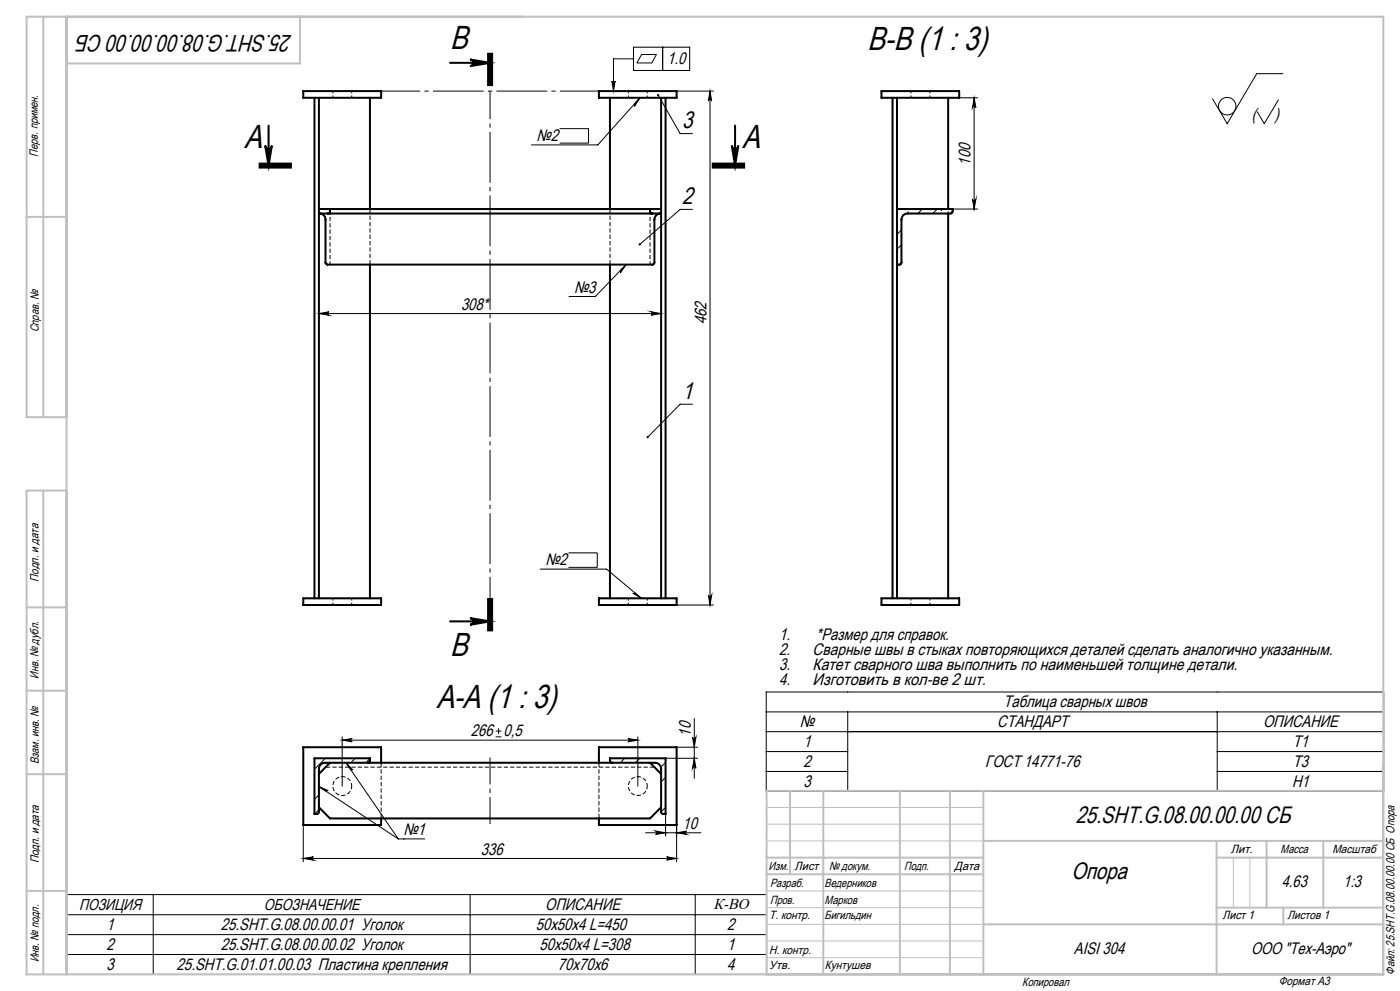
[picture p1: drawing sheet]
<svg xmlns="http://www.w3.org/2000/svg" width="420mm" height="297mm" viewBox="0 0 420 297" stroke-linecap="round" stroke-linejoin="round" font-family="sans-serif">
<path d="M99 79.3v-15.9M195 63.4v15.9M105.5 235.6a2.83 2.83 0 0 1-4.1 2.5 2.83 2.83 0 0 1-.5-4.7 2.83 2.83 0 0 1 4.6 1.6v.6M194.2 235.6a2.83 2.83 0 0 1-4.1 2.5 2.83 2.83 0 0 1-.5-4.7 2.83 2.83 0 0 1 4.5 1.6l.1 .6" fill="none" stroke="#000" stroke-width=".3" stroke-dasharray="1.3 .6" stroke-dashoffset=".3" stroke-linecap="butt"/>
<path d="M111 62.6v16.7M183 79.3v-16.7M97.7 229.9h98.6M114.3 228.6v16.6M179.7 245.2v-16.6" fill="none" stroke="#000" stroke-width=".3" stroke-dasharray="1.3 .6" stroke-dashoffset="-.1" stroke-linecap="butt"/>
<path d="M99.8 27.3v2M105.5 29.3v-2M188.5 27.3v2M194.2 29.3v-2M273.3 27.3v2M279 29.3v-2M99.8 179.3v2M188.5 179.3v2M273.3 179.3v2M105.5 181.3v-2M194.2 181.3v-2M279 181.3v-2" fill="none" stroke="#000" stroke-width=".3" stroke-dasharray="1.3 .6" stroke-dashoffset=".6" stroke-linecap="butt"/>
<g fill="none" stroke="#000" stroke-width=".6">
<path d="M135 18.8h12M80.6 37.6v12M91 27.3h23.3v2h-23.3zM94.3 29.3v150M95.7 29.3v150M111 29.3v33.3M179.7 27.3h23.3v2h-23.3zM183 29.3v33.3M198.3 29.3v150M199.7 29.3v150M220.5 37.6v12M264.4 27.3h23.4v2h-23.4z"/>
<path d="M267.8 29.3v150M269.1 29.3v150M284.4 29.3v33.3M95.7 64h102.6M95.7 62.6h102.6M95.8 64a1.79 1.79 0 0 1 1.8 1.8v12.9l.2 .4 .4 .2h97.6l.5-.5v-13a1.87 1.87 0 0 1 1.9-1.8M99 62.6v1l-.6 .4M111 79.3v100M183 79.3v100M195 62.6l.1 1.1 .5 .3M269.1 62.6h16.7l-.1 1.1-.5 .3h-12.9a1.81 1.81 0 0 0-1.9 1.8v13l-.3 .5h-1M284.4 64v115.3"/>
<path d="M91 179.3h23.3v2h-23.3zM179.7 179.3h23.3v2h-23.3zM264.4 179.3h23.4v2h-23.4zM135 186.2h12M99 228.6l-3.3 3.3M110.4 228.6l.5-.3 .1-1h-16.7v16.6l1.1-.1 .3-.5v-12.9a1.81 1.81 0 0 1 1.8-1.8h99a1.81 1.81 0 0 1 1.8 1.8v13l.3 .4 1.1 .1v-16.6h-16.7l.1 1 .5 .3M114.3 228.6v-4.7h-23.3v23.4h23.3v-2M179.7 228.6v-4.7h23.3v23.4h-23.3v-2M195 228.6l3.3 3.3M95.7 241.9l3.3 3.4h96l3.3-3.4"/>
</g>
<g fill="none" stroke="#000" stroke-width=".3">
<path d="M190 14.1h16.9v7h-16.9zM190 17.6h-6v9.7M192.5 16.3h4.4l-1.4 2.6h-4.4zM198.8 14.1v7M167.9 38.6h8.7v4.3h-8.7M183.6 24.3a.49 .49 0 0 0 .4 .5 .49 .49 0 0 0 .5-.5l-.5 3zM192 29.3l-1.6 2.6-.1-.7zM192 29.3l-12.6 14.1h-19.9M197.4 28.5l6.6 11.5h3.8M203 27.3h11M213 27.3l.5 3a.49 .49 0 0 0-.5-.5 .49 .49 0 0 0-.5 .5zM213 27.3v154"/>
<path d="M287.8 29.3h5.5M292.2 29.3l.6 3a.51 .51 0 0 0-.5-.5 .51 .51 0 0 0-.6 .5zM292.2 29.3v33.3M383.5 29.9l-4.2 7.2-2.1-3.6M384.8 22.1h-7.8l-8.8 15-4.5-7.5M291.7 59.7a.51 .51 0 0 0 .6 .4 .51 .51 0 0 0 .5-.4l-.6 2.9zM187.8 79.3l-1.7 2.5v-.7zM187.8 79.3l-9.2 9.6h-7.9M207.8 62.8h-3.8l-12.1 10.5M270.4 68.9l-1.3 1.3M270.4 73.4l-1.3 1.3M276.7 62.6l-1.4 1.4"/>
<path d="M281.2 62.6l-1.4 1.4M285.8 62.6h7.5M95.7 94l3-.6a.51 .51 0 0 0-.5 .6 .51 .51 0 0 0 .5 .5zM95.7 94h102.6M195.3 93.4l3 .6-3 .5a.51 .51 0 0 0 .5-.5 .51 .51 0 0 0-.5-.6zM207.8 121.1h-3.8l-9.7 9.9M162.1 170.6h19.9l10.4 8.7M170.5 165.7h8.7v4.3h-8.7M189.8 177.8l.7-.1 1.9 1.6zM212.5 178.3a.49 .49 0 0 0 .5 .5 .49 .49 0 0 0 .5-.5l-.5 3zM203 181.3h11M148.7 219.1h1.7"/>
<path d="M149.6 218.3v1.7M208.3 215.3v18M229.9 207.4h185.2v29.8h-185.2zM229.9 213.4h185.2M229.9 219.3h185.2M254.3 213.4v23.8M365.2 213.4v23.8M95.7 235.7l2.8 1.3-.5-.1-.2 .2zM95.7 238.2l-1.4 1.3M95.7 235.7l23.8 15.7M97.6 227.3l-3.3 3.2M102.7 221.8l3-.5a.49 .49 0 0 0-.5 .5 .49 .49 0 0 0 .5 .5z"/>
<path d="M102.7 220.8v14.8M102.7 221.8h88.6M103.8 228.6l2.1 2.2-.7-.1zM103.8 228.6l15.7 22.8M106.6 227.3l-1.3 1.3M111 227.4l-1.3 1.2M148.7 220.8h1.7M187.4 227.3l-1.3 1.3M188.3 221.3l3 .5-3 .5a.49 .49 0 0 0 .5-.5 .49 .49 0 0 0-.5-.5zM191.3 220.8v14.8M191.9 227.3l-1.3 1.3M199.7 228.5l-1.4 1.4"/>
<path d="M199.7 233l-1.4 1.3M199.7 227.3h9.6M203 223.9h6.3M207.8 220.9a.51 .51 0 0 0 .5 .5 .51 .51 0 0 0 .5-.5l-.5 3zM208.3 227.3l.5 3a.51 .51 0 0 0-.5-.5 .51 .51 0 0 0-.5 .5zM229.9 225.2h24.4M229.9 231.2h24.4M365.2 225.2h49.9M365.2 231.2h49.9M91 257.3l3-.5a.49 .49 0 0 0-.5 .5 .49 .49 0 0 0 .5 .5zM91 247.3v11M91 257.3h112"/>
<path d="M95.7 242.7l-1.3 1.2M119.5 251.4h7.9M121 251.4h.1M193.7 249.6h16.6M196.7 249.1l3 .5-3 .5a.51 .51 0 0 0 .4-.5 .51 .51 0 0 0-.4-.5zM199.7 242l-1.4 1.3M199.7 243.9v6.7M200 256.8l3 .5-3 .5a.49 .49 0 0 0 .5-.5 .49 .49 0 0 0-.5-.5zM203 249.6l3-.5a.51 .51 0 0 0-.5 .5 .51 .51 0 0 0 .5 .5zM203 247.3v11M20.1 268.1h209.9v23.9h-209.9zM20.1 274.1h209.9"/>
<path d="M46 268.1v23.9M141 268.1v23.9M208.6 268.1v23.9M20.1 280.1h209.9M20.1 286.1h209.9"/>
<circle cx="368.2" cy="31.8" r="2.63"/>
</g>
<path d="M272.5 64v-1.4M282.5 62.6v1.4M284.5 64v-1.4" fill="none" stroke="#000" stroke-width=".3" stroke-dasharray="1.3 .6" stroke-dashoffset=".7" stroke-linecap="butt"/>
<g fill="none" stroke="#000" stroke-width=".6" stroke-linecap="butt">
<path d="M141 17.8l6 1-6 1a1.01 1.01 0 0 0 1-1 1.01 1.01 0 0 0-1-1zM146.4 15.8v10M147 15.8v10M147.6 15.8v10M77.6 50.2h10zM77.6 49.6h10M77.6 49h10M79.6 43.6a1.01 1.01 0 0 0 1 1 1.01 1.01 0 0 0 1-1l-1 6zM213.5 49.6h10M213.5 49h10M213.5 50.2h10M219.5 43.6a.99 .99 0 0 0 1 1 .99 .99 0 0 0 1-1l-1 6z"/>
<path d="M146.4 179.2v10M147 179.2v10M147.6 179.2v10M141 185.2l6 1-6 1.1a1.01 1.01 0 0 0 1-1.1 1.01 1.01 0 0 0-1-1z"/>
</g>
<path d="M147 227v20" fill="none" stroke="#000" stroke-width=".3" stroke-dasharray="15.2 1.3 1.3 1.3" stroke-dashoffset="7.2" stroke-linecap="butt"/>
<path d="M147 27.3v154" fill="none" stroke="#000" stroke-width=".3" stroke-dasharray="15.2 1.3 1.3 1.3" stroke-dashoffset="6.8" stroke-linecap="butt"/>
<path d="M179.7 27.3h-65.4" fill="none" stroke="#000" stroke-width=".3" stroke-dasharray="15.2 1.3 1.3 1.3" stroke-dashoffset="3.5" stroke-linecap="butt"/>
<path d="M230 242h65M230 247h65M230 252h65M370 257v15M375 257v15M230 277h65M230 272h65M230 267h65M230 287h65M230 282h65" fill="none" stroke="#c0c0c0" stroke-width=".3"/>
<g fill="none" stroke="#c0c0c0" stroke-width=".6">
<path d="M13 5v120M20 5v287M90 5v14h-70M8 65h12M20 125h-12v-120h407v287h-407v-145h12M13 147v145M8 182h12M8 207h12M8 232h12M237 237v25M247 237v55M270 237v55"/>
<path d="M285 237v55M295 237v55M415 237h-185v55M230 257h65M295 252h120M365 252v40M365 257h50M380 252v20M397 252v20M8 267h12M230 262h65M295 277h120"/>
<path d="M365 272h50M385 272v5"/>
</g>
<g fill="#000">
<path d="M141 17.8l6 1-6 1a1.01 1.01 0 0 0 1-1 1.01 1.01 0 0 0-1-1zM141 185.2l6 1-6 1.1a1.01 1.01 0 0 0 1-1.1 1.01 1.01 0 0 0-1-1z"/>
<path d="M183.6 24.3a.49 .49 0 0 0 .4 .5 .49 .49 0 0 0 .5-.5l-.5 3zM192 29.3l-1.6 2.6-.1-.7zM189.8 177.8l.7-.1 1.9 1.6zM187.8 79.3l-1.7 2.5v-.7zM103.8 228.6l2.1 2.2-.7-.1zM95.7 235.7l2.8 1.3-.5-.1-.2 .2z"/>
<path d="M213 27.3l.5 3a.49 .49 0 0 0-.5-.5 .49 .49 0 0 0-.5 .5zM212.5 178.3a.49 .49 0 0 0 .5 .5 .49 .49 0 0 0 .5-.5l-.5 3zM292.2 29.3l.6 3a.51 .51 0 0 0-.5-.5 .51 .51 0 0 0-.6 .5zM291.7 59.7a.51 .51 0 0 0 .6 .4 .51 .51 0 0 0 .5-.4l-.6 2.9z"/>
<path d="M219.5 43.6a.99 .99 0 0 0 1 1 .99 .99 0 0 0 1-1l-1 6zM79.6 43.6a1.01 1.01 0 0 0 1 1 1.01 1.01 0 0 0 1-1l-1 6z"/>
<path d="M195.3 93.4l3 .6-3 .5a.51 .51 0 0 0 .5-.5 .51 .51 0 0 0-.5-.6zM95.7 94l3-.6a.51 .51 0 0 0-.5 .6 .51 .51 0 0 0 .5 .5z"/>
<path d="M194.1 130.8v.4l.2-.2-.2 .2a.33 .33 0 0 0 .4 0 .33 .33 0 0 0 0-.4 .33 .33 0 0 0-.4 0zM191.7 73v.5l.2-.2-.2 .2a.34 .34 0 0 0 .4 0 .34 .34 0 0 0 .1-.5 .34 .34 0 0 0-.5 0zM197.2 28.3a.35 .35 0 0 0 0 .6 .35 .35 0 0 0 .5-.3 .35 .35 0 0 0-.4-.4l.1 .3z"/>
<path d="M102.7 221.8l3-.5a.49 .49 0 0 0-.5 .5 .49 .49 0 0 0 .5 .5zM188.3 221.3l3 .5-3 .5a.49 .49 0 0 0 .5-.5 .49 .49 0 0 0-.5-.5z"/>
<path d="M208.3 227.3l.5 3a.51 .51 0 0 0-.5-.5 .51 .51 0 0 0-.5 .5zM207.8 220.9a.51 .51 0 0 0 .5 .5 .51 .51 0 0 0 .5-.5l-.5 3z"/>
<path d="M196.7 249.1l3 .5-3 .5a.51 .51 0 0 0 .4-.5 .51 .51 0 0 0-.4-.5zM203 249.6l3-.5a.51 .51 0 0 0-.5 .5 .51 .51 0 0 0 .5 .5z"/>
<path d="M200 256.8l3 .5-3 .5a.49 .49 0 0 0 .5-.5 .49 .49 0 0 0-.5-.5zM91 257.3l3-.5a.49 .49 0 0 0-.5 .5 .49 .49 0 0 0 .5 .5z"/>
</g>
<g font-size="10">
<text x="135" y="14.7">B</text>
<text x="260.2" y="14.9">B-B (1 : 3)</text>
<text x="73.3" y="44.5">A</text>
<text x="222.6" y="44.5">A</text>
<text x="135" y="196.7">B</text>
<text x="130.9" y="212.3">A-A (1 : 3)</text>
</g>
<g font-size="7.1">
<text x="87.7" y="10.6" transform="rotate(-180 87.7 10.6)">25.SHT.G.08.00.00.00 СБ</text>
<text x="204.6" y="38.4">3</text>
<text x="204.6" y="61.2">2</text>
<text x="204.6" y="119.6">1</text>
<text x="322.7" y="246.8">25.SHT.G.08.00.00.00 СБ</text>
<text x="321.4" y="263.4">Опора</text>
</g>
<g font-size="5.1">
<text x="375.6" y="36">(</text>
<text x="382.4" y="36">)</text>
</g>
<g font-size="5">
<text x="200.1" y="19.2">1.0</text>
<text x="161" y="42.3">№2</text>
<text x="291.2" y="49.6" transform="rotate(-90 291.2 49.6)">100</text>
<text x="172.2" y="87.8">№3</text>
<text x="138.3" y="92.9">308*</text>
<text x="211.9" y="97.2" transform="rotate(-90 211.9 97.2)">462</text>
<text x="163.6" y="169.5">№2</text>
<text x="233.8" y="191.7">1.</text>
<text x="244.9" y="191.7">*Размер для справок.</text>
<text x="233.8" y="196.2">2.</text>
<text x="243.8" y="196.2">Сварные швы в стыках повторяющихся деталей сделать аналогично указанным.</text>
<text x="233.8" y="200.7">3.</text>
<text x="243.8" y="200.7">Катет сварного шва выполнить по наименьшей толщине детали.</text>
<text x="233.8" y="205.2">4.</text>
<text x="243.8" y="205.2">Изготовить в кол-ве 2 шт.</text>
<text x="301" y="212">Таблица сварных швов</text>
<text x="141.2" y="220.7">266</text>
<text x="151" y="220.7">0,5</text>
<text x="207.2" y="220.8" transform="rotate(-90 207.2 220.8)">10</text>
<text x="240" y="217.9">№</text>
<text x="299.2" y="217.9">СТАНДАРТ</text>
<text x="378.9" y="217.9">ОПИСАНИЕ</text>
<text x="241" y="223.9">1</text>
<text x="387.8" y="223.9">Т1</text>
<text x="241" y="229.8">2</text>
<text x="295.6" y="229.8">ГОСТ 14771-76</text>
<text x="387.8" y="229.8">Т3</text>
<text x="241" y="235.8">3</text>
<text x="387.6" y="235.8">Н1</text>
<text x="121" y="250.3">№1</text>
<text x="204.8" y="248.5">10</text>
<text x="144.3" y="256.2">336</text>
<text x="384.6" y="265.9">4.63</text>
<text x="403" y="265.9">1:3</text>
<text x="163.6" y="272.7">ОПИСАНИЕ</text>
<text x="31.9" y="278.7">1</text>
<text x="66.2" y="278.7">25.SHT.G.08.00.00.01 Уголок</text>
<text x="160.7" y="278.7">50х50х4 L=450</text>
<text x="218.2" y="278.7">2</text>
<text x="31.9" y="284.7">2</text>
<text x="66.2" y="284.7">25.SHT.G.08.00.00.02 Уголок</text>
<text x="161.8" y="284.7">50x50x4 L=308</text>
<text x="218.2" y="284.7">1</text>
<text x="322.2" y="285.8">AISI 304</text>
<text x="375.3" y="285.8">ООО &quot;Тех-Аэро&quot;</text>
<text x="31.9" y="290.6">3</text>
<text x="52.9" y="290.6">25.SHT.G.01.01.00.03 Пластина крепления</text>
<text x="167.4" y="290.6">70x70x6</text>
<text x="218.2" y="290.6">4</text>
</g>
<g font-size="4.7">
<text x="23.7" y="272.8">ПОЗИЦИЯ</text>
<text x="79.1" y="272.8">ОБОЗНАЧЕНИЕ</text>
<text x="214" y="272.6">К-ВО</text>
</g>
<g font-size="3.6">
<text x="11.4" y="46.9" transform="rotate(-90 11.4 46.9)">Перв. примен.</text>
<text x="11.6" y="99.6" transform="rotate(-90 11.6 99.6)">Справ. №</text>
<text x="11.5" y="174.4" transform="rotate(-90 11.5 174.4)">Подп. и дата</text>
<text x="11.6" y="203.4" transform="rotate(-90 11.6 203.4)">Инв. № дубл.</text>
<text x="11.6" y="229" transform="rotate(-90 11.6 229)">Взам. инв. №</text>
<text x="369.2" y="255.7">Лит.</text>
<text x="384.2" y="255.7">Масса</text>
<text x="399.7" y="255.7">Масштаб</text>
<text x="11.7" y="258.8" transform="rotate(-90 11.7 258.8)">Подп. и дата</text>
<text x="230.6" y="260.6">Изм.</text>
<text x="238.4" y="260.6">Лист</text>
<text x="248.7" y="260.6">№ докум.</text>
<text x="271.3" y="260.7">Подп.</text>
<text x="286.4" y="260.7">Дата</text>
<text x="231" y="265.7">Разраб.</text>
<text x="247.4" y="265.7">Ведерников</text>
<text x="230.7" y="275.5">Т. контр.</text>
<text x="231" y="270.9">Пров.</text>
<text x="247.4" y="275.5">Бигильдин</text>
<text x="247.4" y="270.9">Марков</text>
<text x="366.8" y="275.5">Лист 1</text>
<text x="386.2" y="275.5">Листов 1</text>
<text x="230.7" y="285.8">Н. контр.</text>
<text x="11.6" y="288.4" transform="rotate(-90 11.6 288.4)">Инв. № подл.</text>
<text x="230.7" y="290.5">Утв.</text>
<text x="247.4" y="290.5">Кунтушев</text>
<text x="418.4" y="292.1" transform="rotate(-90 418.4 292.1)">Файл: 25.SHT.G.08.00.00.00 СБ Опора</text>
<text x="306.7" y="295.4">Копировал</text>
<text x="383.6" y="295.2">Формат A3</text>
</g>
</svg>
